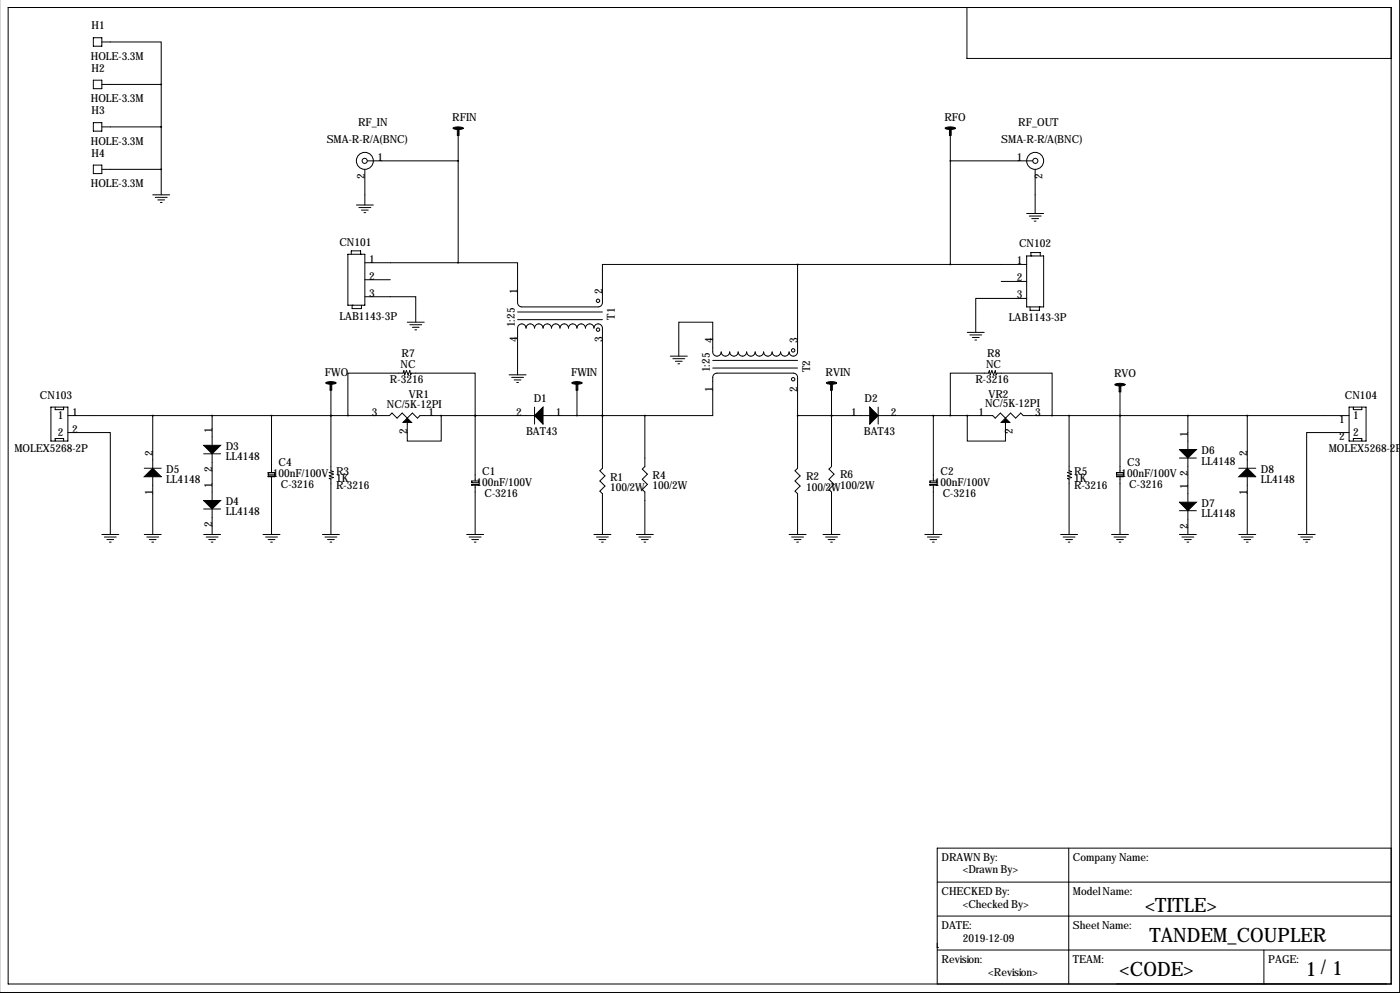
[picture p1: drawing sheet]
<svg xmlns="http://www.w3.org/2000/svg" width="419mm" height="297mm" viewBox="0 0 419 297" stroke-linecap="round" stroke-linejoin="round" font-family="sans-serif">
<g fill="none" stroke="#000" stroke-width=".3">
<path d="M419 0v296.9h-419.1M2.4 2.2h414.1v292.1h-414.1zM27.9 11.3h2.6v2.5h-2.6zM30.5 12.6h17.8v12.7M289.5 2.2v15.3h127M27.9 24h2.6v2.5h-2.6zM27.9 36.7h2.6v2.5h-2.6zM30.5 25.3h17.8M30.5 38h17.8M48.3 25.3v33M27.9 49.4h2.6v2.5h-2.6zM30.5 50.7h17.8"/>
<path d="M45.7 58.3h5.1M46.5 59h3.5M47.2 59.8h2.1M109.2 50.7v10.6M110 48.1h27.2M137.2 48.1v30.5M137.2 40.5v7.6M284.5 48.1h24.6M284.5 40.5v38.6M309.9 50.7v13.2M48 60.6h.5M104.1 76.1h5.1v15.2h-5.1z"/>
<path d="M105.2 76.1v-1.1h2.7v1.1M106.7 61.3h5.1M107.4 62.1h3.6M107.9 76.1h.1M108.2 62.9h2M109 63.6h.5M109.2 78.6h28M137.2 78.6h17.7v11.9a1.27 1.27 0 0 0 1.3 1.3h22.9a1.27 1.27 0 0 0 1.2-1.3v-11.4h58.5M238.8 79.1v26.2a1.27 1.27 0 0 1-1.3 1.2 1.27 1.27 0 0 1-1.3-1.2 1.27 1.27 0 0 1-1.2 1.2 1.27 1.27 0 0 1-1.3-1.2 1.27 1.27 0 0 1-1.3 1.2 1.27 1.27 0 0 1-1.3-1.2 1.27 1.27 0 0 1-1.2 1.2 1.27 1.27 0 0 1-1.3-1.2 1.27 1.27 0 0 1-1.3 1.2 1.27 1.27 0 0 1-1.2-1.2 1.27 1.27 0 0 1-1.3 1.2 1.27 1.27 0 0 1-1.3-1.2 1.27 1.27 0 0 1-1.3 1.2 1.27 1.27 0 0 1-1.2-1.2 1.27 1.27 0 0 1-1.3 1.2 1.27 1.27 0 0 1-1.3-1.2 1.27 1.27 0 0 1-1.2 1.2 1.27 1.27 0 0 1-1.3-1.2 1.27 1.27 0 0 1-1.3 1.2 1.27 1.27 0 0 1-1.2-1.2v-8.9h-10.2v10.1M238.8 79.1h68.5M307.3 76.6h5.1v15.2h-5.1zM307.3 63.9h5.1"/>
<path d="M308.1 64.6h3.6M308.6 76.6h.1M308.6 76.6v-1h2.8v1M308.9 65.4h2M309.6 66.2h.5M105.4 91.3h.1M105.4 91.3v1h2.8v-1M109.2 88.8h15.3v7.6M109.2 83.7h7.6M121.9 96.4h5.1M122.7 97.1h3.5M123.4 97.9h2.1"/>
<path d="M124.2 98.7h.5M154.9 95.6h25.4M154.9 93.3h25.4M289.6 99.4h5M299.7 84.2h7.6M307.3 89.3h-15.2v10.1M308.4 91.8v1h2.7v-1M311.1 91.8h.1M99.1 116.7v24.1l.7 .3-1.2 .2 1.2 .5-1.2 .6 1.2 .5-1.2 .2 .5 .3v16.5M152.4 112.1h5.1M153.2 112.9h3.5M153.9 113.7h2.1"/>
<path d="M154.7 114.4h.5M154.9 112.1v-13.9a1.27 1.27 0 0 1 1.3-1.3 1.27 1.27 0 0 1 1.3 1.3 1.27 1.27 0 0 1 1.2-1.3 1.27 1.27 0 0 1 1.3 1.3 1.27 1.27 0 0 1 1.3-1.3 1.27 1.27 0 0 1 1.3 1.3 1.27 1.27 0 0 1 1.2-1.3 1.27 1.27 0 0 1 1.3 1.3 1.27 1.27 0 0 1 1.3-1.3 1.27 1.27 0 0 1 1.2 1.3 1.27 1.27 0 0 1 1.3-1.3 1.27 1.27 0 0 1 1.3 1.3 1.27 1.27 0 0 1 1.3-1.3 1.27 1.27 0 0 1 1.2 1.3 1.27 1.27 0 0 1 1.3-1.3 1.27 1.27 0 0 1 1.3 1.3 1.27 1.27 0 0 1 1.2-1.3 1.27 1.27 0 0 1 1.3 1.3 1.27 1.27 0 0 1 1.3-1.3 1.27 1.27 0 0 1 1.2 1.3v41.9l-.7 .7 1.5 1.6-1.5 1.5 1.5 1.5-1.5 1.5 .7 .8v12.2M172.7 116.7v7.6M200.7 106.5h5M201.4 107.3h3.6M202.2 108.1h2M202.9 108.8h.6M213.4 107.8h25.4M213.4 110.1h25.4M248.9 116.7v22.9l-.7 .7 1.5 1.5-1.5 1.6 1.5 1.5-1.5 1.5 .7 .8v12.7M290.3 100.2h3.6M291.1 101h2"/>
<path d="M291.8 101.7h.6M335.3 117.2v24.1M15.2 121.8h5.1v10.1h-5.1zM16.5 121.8v.7h2.5v-.7M16.5 131.9v-.7h2.5v.7M20.3 129.4h12.7v30.5M20.3 124.3h96.3l.7-.7 1.6 1.5 1.5-1.5 1.5 1.5 1.5-1.5 1.6 1.5 .7-.8h34.3M45.7 124.3v15.8M61 135.7h5M63.5 124.3v8.9M63.5 135.7v14M81.3 124.3v17"/>
<path d="M99.1 124.3h.1M104.1 124.3v-12.7h16.5l.3-.7 .3 1.2 .5-1.2 .5 1.2 .5-1.2 .2 1.2 .3-.5h19v12.7M132.1 124.3v7.6h-10.2v-5.5M142.2 124.3h.1M142.2 124.3v19.6M160 121.8v5.1M162.6 124.3h30.4M180.3 124.3h.1M193 124.3h20.4v-11.4a1.27 1.27 0 0 1 1.2-1.3h22.9a1.27 1.27 0 0 1 1.3 1.3v27.2l-.8 .7 1.5 1.6-1.5 1.5 1.5 1.5-1.5 1.5 .8 .8v12.2M193 124.3v15.3l-.7 .7 1.5 1.5-1.5 1.6 1.5 1.5-1.5 1.5 .7 .8v12.7M238.8 124.3h21.5M248.9 124.3h.1"/>
<path d="M262.9 124.3h34.3l.7 .8 1.6-1.5 1.5 1.5 1.5-1.5 1.5 1.5 1.6-1.5 .7 .7h97.6M262.9 121.8v5.1M279.4 124.3v19.6M284.5 124.3v-12.7h11.4l.3-.7 .2 1.2 .5-1.2 .5 1.2 .5-1.2 .3 1.2 .2-.5h16.6v12.7M289.6 124.3v7.6h11.4v-5.5M320 124.3v16.5l.8 .3-1.3 .2 1.3 .5-1.3 .6 1.3 .5-1.3 .2 .5 .3v16.5M335.3 124.3h.1M353.1 137h5M355.6 124.3v10.2M355.6 137v13.2M373.4 124.3v15.8M403.9 129.4h-12.7v30.5"/>
<path d="M403.9 121.8h5v10.1h-5zM405.1 121.8v.7h2.6v-.7M405.1 131.9v-.7h2.6v.7M30.5 159.9h5.1M43.2 140.1h5.1M43.2 159.9h5.1M45.7 142.6v17.3M61 152.3h5M61 159.9h5M63.5 152.3v7.6M78.7 159.9h5.1M80.3 142.4h2v.2h-2z"/>
<path d="M80.3 141.3h2v.5h-2zM81.3 142.6v17.3M96.5 159.9h5.1M139.7 159.9h5.1M141.2 143.9h2.1v.5h-2.1zM141.2 144.9h2.1v.2h-2.1zM142.2 145.1v14.8M177.8 159.9h5.1M190.5 159.9h5.1M236.2 159.9h5.1M246.4 159.9h5.1M276.9 159.9h5"/>
<path d="M278.4 144.9h2v.2h-2zM278.4 143.9h2v.5h-2zM279.4 145.1v14.8M317.5 159.9h5.1M332.7 159.9h5.1M334.3 141.3h2v.5h-2zM334.3 142.4h2v.2h-2zM335.3 142.6v17.3M353.1 152.8h5M353.1 159.9h5M355.6 152.8v7.1M370.8 140.1h5.1"/>
<path d="M370.8 159.9h5.1M373.4 142.6v17.3M388.6 159.9h5.1M31.2 160.6h3.6M32 161.4h2M32.8 162.2h.5M43.9 160.6h3.6M44.7 161.4h2M45.5 162.2h.5M61.7 160.6h3.6M62.5 161.4h2M63.2 162.2h.6"/>
<path d="M79.5 160.6h3.6M80.3 161.4h2M81 162.2h.5M97.3 160.6h3.5M98 161.4h2.1M98.8 162.2h.5M140.5 160.6h3.5M141.2 161.4h2.1M142 162.2h.5M178.6 160.6h3.5M179.3 161.4h2.1M180.1 162.2h.5"/>
<path d="M191.3 160.6h3.5M192 161.4h2.1M192.8 162.2h.5M237 160.6h3.5M237.7 161.4h2.1M238.5 162.2h.5M247.1 160.6h3.6M247.9 161.4h2M248.7 162.2h.5M277.6 160.6h3.6M278.4 161.4h2M279.1 162.2h.6"/>
<path d="M318.3 160.6h3.5M319 161.4h2.1M319.8 162.2h.5M333.5 160.6h3.6M334.3 161.4h2M335 162.2h.5M353.8 160.6h3.6M354.6 161.4h2M355.3 162.2h.6M371.6 160.6h3.6M372.4 161.4h2M373.1 162.2h.5"/>
<path d="M389.4 160.6h3.5M390.1 161.4h2.1M390.9 162.2h.5M319.9 253.7v40.6M416.5 253.7h-135.9v40.6M280.6 274h135.9M280.6 263.9h135.9M280.6 283.4h.1M280.6 284.2h135.9M378.4 284.2v10.1"/>
<circle cx="109.2" cy="48.1" r=".76"/>
<circle cx="109.2" cy="48.1" r="2.54"/>
<circle cx="309.9" cy="48.1" r="2.54"/>
<circle cx="309.9" cy="48.1" r=".76"/>
<circle cx="179" cy="98.6" r=".51"/>
<circle cx="179" cy="90" r=".51"/>
<circle cx="237.4" cy="113.4" r=".51"/>
<circle cx="237.4" cy="104.8" r=".51"/>
</g>
<g fill="#000" stroke="#000" stroke-width=".3">
<path d="M135.6 38.3a3.4 3.4 0 0 1 3.1 .1 3.4 3.4 0 0 1-3.1 0zM283 38.3a3.4 3.4 0 0 1 3 .1 3.4 3.4 0 0 1-3 0zM136.9 38.7h.5v1.8h-.5zM284.2 38.7h.5v1.8h-.5zM98.8 114.9h.5v1.8h-.5zM97.5 114.5a3.4 3.4 0 0 1 3.1 .1 3.4 3.4 0 0 1-3.1 0zM172.5 114.9h.5v1.8h-.5zM171.2 114.5a3.4 3.4 0 0 1 3 .1 3.4 3.4 0 0 1-3 0zM248.7 114.9h.5v1.8h-.5zM247.4 114.5a3.4 3.4 0 0 1 3 .1 3.4 3.4 0 0 1-3 0zM335 115.4h.5v1.8h-.5zM333.8 115a3.4 3.4 0 0 1 3 .1 3.4 3.4 0 0 1-3 0z"/>
<path d="M61 133.2h5l-2.5 2.5zM121.9 125.1l1.3 1.3h-2.6zM160 124.3l2.6-2.5v5.1zM260.3 121.8l2.6 2.5-2.6 2.6zM299.7 126.4l1.3-1.3 1.3 1.3zM353.1 134.5h5l-2.5 2.5zM43.2 142.6l2.5-2.5 2.6 2.5zM61 149.7h5l-2.5 2.6zM353.1 150.2h5l-2.5 2.6zM370.8 142.6l2.6-2.5 2.5 2.5z"/>
</g>
<path d="M180.3 124.3a.05 .05 0 0 0 .1 0 .05 .05 0 0 0-.1 0zM137.1 78.6a.05 .05 0 0 0 .1 0 .05 .05 0 0 0-.1 0zM238.7 79.1a.05 .05 0 0 0 .1 0 .05 .05 0 0 0-.1 0zM142.2 124.3a.05 .05 0 0 0 .1 0 .05 .05 0 0 0-.1 0zM289.5 124.3a.05 .05 0 0 0 .1 0 .05 .05 0 0 0-.1 0zM99 124.3a.05 .05 0 0 0 .1 0 .05 .05 0 0 0-.1 0zM320 124.3a.05 .05 0 0 0 .1 0 .05 .05 0 0 0-.1 0zM99 124.3a.05 .05 0 0 0 .1 0 .05 .05 0 0 0-.1 0zM180.3 124.3a.05 .05 0 0 0 .1 0 .05 .05 0 0 0-.1 0zM238.7 124.3a.05 .05 0 0 0 .1 0 .05 .05 0 0 0-.1 0zM142.2 124.3a.05 .05 0 0 0 .1 0 .05 .05 0 0 0-.1 0zM104.1 124.3a.05 .05 0 0 0 .1 0 .05 .05 0 0 0-.1 0zM314.9 124.3a.05 .05 0 0 0 .1 0 .05 .05 0 0 0-.1 0zM193 124.3a.05 .05 0 0 0 .1 0 .05 .05 0 0 0-.1 0zM137.1 48.1a.05 .05 0 0 0 .1 0 .05 .05 0 0 0-.1 0zM48.2 50.7a.05 .05 0 0 0 .1 0 .05 .05 0 0 0-.1 0zM48.2 38a.05 .05 0 0 0 .1 0 .05 .05 0 0 0-.1 0zM48.2 25.3a.05 .05 0 0 0 .1 0 .05 .05 0 0 0-.1 0z" fill="#000" stroke="#000" stroke-width=".51"/>
<g font-size="5.9">
<text x="342.8" y="272.8">&lt;TITLE&gt;</text>
<text x="344.1" y="281.6">TANDEM_COUPLER</text>
<text x="335.2" y="291.8">&lt;CODE&gt;</text>
<text x="391.1" y="291.8">1 /1</text>
</g>
<g font-size="3.3">
<text x="27.4" y="8.7">H1</text>
<text x="27.2" y="17.9">HOLE-3.3M</text>
<text x="27.4" y="21.4">H2</text>
<text x="27.2" y="30.6">HOLE-3.3M</text>
<text x="27.4" y="34.1">H3</text>
<text x="107.2" y="37.7">RF_IN</text>
<text x="135.4" y="36.2">RFIN</text>
<text x="282.7" y="36.2">RFO</text>
<text x="304.8" y="37.7">RF_OUT</text>
<text x="27.2" y="43.3">HOLE-3.3M</text>
<text x="27.4" y="46.8">H4</text>
<text x="97.8" y="42.8">SMA-R-R/A(BNC)</text>
<text x="299.7" y="42.8">SMA-R-R/A(BNC)</text>
<text x="109.2" y="53.6" transform="rotate(-90 109.2 53.6)">2</text>
<text x="113" y="48.1">1</text>
<text x="304.4" y="48.1">1</text>
<text x="312.1" y="53.6" transform="rotate(-90 312.1 53.6)">2</text>
<text x="27.2" y="56">HOLE-3.3M</text>
<text x="101.6" y="73.5">CN101</text>
<text x="305.1" y="74">CN102</text>
<text x="110.5" y="78.6">1</text>
<text x="110.5" y="83.7">2</text>
<text x="304.4" y="79.1">1</text>
<text x="110.5" y="88.8">3</text>
<text x="154.9" y="88" transform="rotate(-90 154.9 88)">1</text>
<text x="180.3" y="88" transform="rotate(-90 180.3 88)">2</text>
<text x="304.4" y="84.2">2</text>
<text x="304.4" y="89.3">3</text>
<text x="101.6" y="95.6">LAB1143-3P</text>
<text x="184.1" y="95.6" transform="rotate(-90 184.1 95.6)">T1</text>
<text x="154.1" y="97.9" transform="rotate(-90 154.1 97.9)">1:25</text>
<text x="302" y="96.1">LAB1143-3P</text>
<text x="120.2" y="106.7">R7</text>
<text x="154.9" y="102.4" transform="rotate(-90 154.9 102.4)">4</text>
<text x="180.3" y="102.4" transform="rotate(-90 180.3 102.4)">3</text>
<text x="213.4" y="102.7" transform="rotate(-90 213.4 102.7)">4</text>
<text x="238.8" y="102.7" transform="rotate(-90 238.8 102.7)">3</text>
<text x="295.5" y="106.7">R8</text>
<text x="97.3" y="112.4">FWO</text>
<text x="119.9" y="110">NC</text>
<text x="170.9" y="112.4">FWIN</text>
<text x="212.5" y="111.4" transform="rotate(-90 212.5 111.4)">1:25</text>
<text x="242.5" y="111.4" transform="rotate(-90 242.5 111.4)">T2</text>
<text x="247.1" y="112.4">RVIN</text>
<text x="295.2" y="110">NC</text>
<text x="333.5" y="112.9">RVO</text>
<text x="12" y="119.2">CN103</text>
<text x="116.7" y="114.6">R-3216</text>
<text x="122.4" y="119">VR1</text>
<text x="213.4" y="117.1" transform="rotate(-90 213.4 117.1)">1</text>
<text x="238.8" y="117.1" transform="rotate(-90 238.8 117.1)">2</text>
<text x="292" y="114.6">R-3216</text>
<text x="295.9" y="119">VR2</text>
<text x="402.6" y="119.2">CN104</text>
<text x="17.3" y="125.4">1</text>
<text x="21.6" y="124.3">1</text>
<text x="111.3" y="124.3">3</text>
<text x="115.8" y="122">NC/5K-12PI</text>
<text x="128.3" y="124.3">1</text>
<text x="154.5" y="124.3">2</text>
<text x="159.8" y="120.3">D1</text>
<text x="166.4" y="124.3">1</text>
<text x="254.8" y="124.3">1</text>
<text x="258.8" y="120.3">D2</text>
<text x="266.7" y="124.3">2</text>
<text x="292.9" y="124.3">1</text>
<text x="294.9" y="121.8">NC/5K-12PI</text>
<text x="309.9" y="124.3">3</text>
<text x="405.1" y="125.4">1</text>
<text x="17.3" y="130.5">2</text>
<text x="21.6" y="129.4">2</text>
<text x="63.5" y="129.4" transform="rotate(-90 63.5 129.4)">1</text>
<text x="121.9" y="129.8" transform="rotate(-90 121.9 129.8)">2</text>
<text x="157.5" y="130.2">BAT43</text>
<text x="258.6" y="130.2">BAT43</text>
<text x="303.2" y="129.8" transform="rotate(-90 303.2 129.8)">2</text>
<text x="355.6" y="130.7" transform="rotate(-90 355.6 130.7)">1</text>
<text x="400.9" y="126.5">1</text>
<text x="400.9" y="131.6">2</text>
<text x="405.1" y="130.5">2</text>
<text x="4.3" y="135.2">MOLEX5268-2P</text>
<text x="45.7" y="136.3" transform="rotate(-90 45.7 136.3)">2</text>
<text x="67.6" y="134.6">D3</text>
<text x="67.6" y="137.7">LL4148</text>
<text x="359.7" y="135.9">D6</text>
<text x="373.4" y="136.3" transform="rotate(-90 373.4 136.3)">2</text>
<text x="397.8" y="135.2">MOLEX5268-2P</text>
<text x="49.8" y="141.5">D5</text>
<text x="63.5" y="141.3" transform="rotate(-90 63.5 141.3)">2</text>
<text x="81.7" y="142.8">100nF/100V R3</text>
<text x="83.4" y="139.5">C4</text>
<text x="144.4" y="142">C1</text>
<text x="182.6" y="143.9">R1</text>
<text x="195.3" y="143.4">R4</text>
<text x="241.3" y="143.6">R2</text>
<text x="251.5" y="143.1">R6</text>
<text x="281.5" y="142">C2</text>
<text x="321.6" y="142.1">R5</text>
<text x="335.7" y="142.8">100nF/100V</text>
<text x="337.4" y="139.5">C3</text>
<text x="355.6" y="142.5" transform="rotate(-90 355.6 142.5)">2</text>
<text x="359.7" y="139">LL4148</text>
<text x="377.4" y="141.5">D8</text>
<text x="45.7" y="148.1" transform="rotate(-90 45.7 148.1)">1</text>
<text x="49.8" y="144.6">LL4148</text>
<text x="63.5" y="145.9" transform="rotate(-90 63.5 145.9)">1</text>
<text x="84.1" y="146.1">C-3216</text>
<text x="100.6" y="146.4">R-3216</text>
<text x="100.6" y="144.1">1K</text>
<text x="142.6" y="145.3">100nF/100V</text>
<text x="145" y="148.6">C-3216</text>
<text x="182.6" y="146.9">100/2W 100/2W</text>
<text x="241.3" y="146.9">100/2W100/2W</text>
<text x="279.8" y="145.3">100nF/100V</text>
<text x="282.2" y="148.6">C-3216</text>
<text x="321.6" y="146.4">R-3216</text>
<text x="321.6" y="144.1">1K</text>
<text x="338.1" y="146.1">C-3216</text>
<text x="355.6" y="146.4" transform="rotate(-90 355.6 146.4)">1</text>
<text x="373.4" y="148.1" transform="rotate(-90 373.4 148.1)">1</text>
<text x="377.4" y="144.6">LL4148</text>
<text x="67.6" y="151.2">D4</text>
<text x="67.6" y="154.2">LL4148</text>
<text x="359.7" y="151.7">D7</text>
<text x="359.7" y="154.7">LL4148</text>
<text x="63.5" y="157.8" transform="rotate(-90 63.5 157.8)">2</text>
<text x="355.6" y="158.3" transform="rotate(-90 355.6 158.3)">2</text>
<text x="281.8" y="257.5">DRAWN By:</text>
<text x="321.2" y="257.5">Company Name:</text>
<text x="288.2" y="261.1">&lt;Drawn By&gt;</text>
<text x="281.8" y="267.7">CHECKED By:</text>
<text x="321.2" y="267.7">Model Name:</text>
<text x="288.2" y="271.5">&lt;Checked By&gt;</text>
<text x="281.8" y="277.8">DATE:</text>
<text x="288.2" y="281.6">2019-12-09</text>
<text x="321.2" y="277.8">Sheet Name:</text>
<text x="281.8" y="288">Revision:</text>
<text x="321.2" y="288">TEAM:</text>
<text x="379.6" y="288">PAGE:</text>
<text x="295.8" y="291.8">&lt;Revision&gt;</text>
</g>
</svg>
